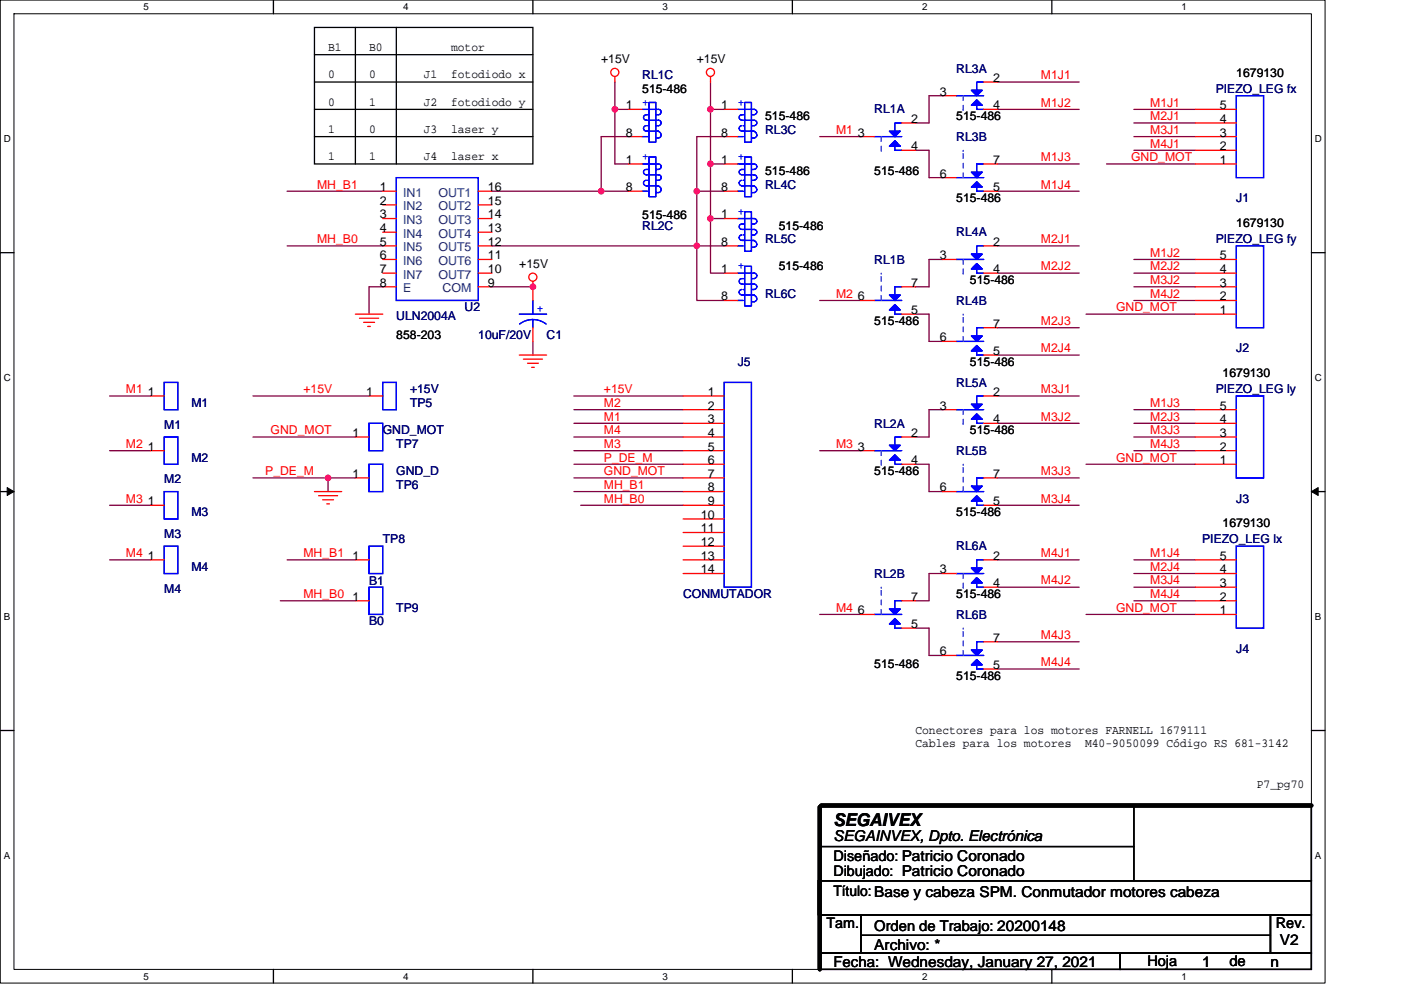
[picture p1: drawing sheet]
<svg xmlns="http://www.w3.org/2000/svg" width="297mm" height="210mm" viewBox="0 0 297 210" stroke-linecap="round" stroke-linejoin="round" font-family="sans-serif">
<path d="M.1 0h280.8v208.5h-280.8zM3 2.9h275v202.7h-275z" fill="none" stroke="#000" stroke-width=".21"/>
<g fill="#fff">
<path d="M30.5 .3h1.1v2.3h-1.1z"/>
<path d="M30.5 205.9h1.1v2.3h-1.1z"/>
</g>
<path d="M58 0v2.9M58 205.6v2.9" fill="none" stroke="#000" stroke-width=".28"/>
<g fill="#fff">
<path d="M85.5 .3h1.1v2.3h-1.1z"/>
<path d="M85.5 205.9h1.1v2.3h-1.1z"/>
</g>
<path d="M113 0v2.9M113 205.6v2.9" fill="none" stroke="#000" stroke-width=".28"/>
<g fill="#fff">
<path d="M140.5 .3h1.1v2.3h-1.1z"/>
<path d="M140.5 205.9h1.1v2.3h-1.1z"/>
</g>
<path d="M168 0v2.9M168 205.6v2.9" fill="none" stroke="#000" stroke-width=".28"/>
<g fill="#fff">
<path d="M195.5 .3h1.2v2.3h-1.2z"/>
<path d="M195.5 205.9h1.2v2.3h-1.2z"/>
</g>
<path d="M223 0v2.9M223 205.6v2.9" fill="none" stroke="#000" stroke-width=".28"/>
<g fill="#fff">
<path d="M250.5 .3h1.2v2.3h-1.2z"/>
<path d="M250.5 205.9h1.2v2.3h-1.2z"/>
<path d="M.8 28.3h1.5v2.3h-1.5z"/>
<path d="M278.8 28.3h1.5v2.3h-1.5z"/>
<path d="M.8 78.9h1.5v2.3h-1.5z"/>
<path d="M278.8 78.9h1.5v2.3h-1.5z"/>
</g>
<path d="M.1 53.6h2.9M278 53.6h2.9" fill="none" stroke="#000" stroke-width=".28"/>
<g fill="#fff">
<path d="M.8 129.6h1.4v2.3h-1.4z"/>
<path d="M278.8 129.6h1.4v2.3h-1.4z"/>
</g>
<path d="M.1 104.3h2.9M278 104.3h2.9" fill="none" stroke="#000" stroke-width=".28"/>
<path d="M1.5 103.4l1.5 .9-1.5 .8zM278 104.3l1.5-.9v1.7z" fill="#000" stroke="#000" stroke-width=".21"/>
<g fill="#fff">
<path d="M.8 180.3h1.4v2.3h-1.4z"/>
<path d="M278.8 180.3h1.4v2.3h-1.4z"/>
</g>
<g fill="none" stroke="#000" stroke-width=".28">
<path d="M66.7 5.8h46.3v29h-46.3zM66.7 11.6h46.3M66.7 17.4h46.3M75.4 5.8v29M84 5.8v29M66.7 23.2h46.3M66.7 29h46.3M.1 154.9h2.9M278 154.9h2.9M173.8 170.9h104.2v15.9h-104.2zM173.8 179.6h66.6M240.4 170.9v15.9"/>
<path d="M173.5 186.8h104.5v7.2h-104.5zM173.8 194h8.7v8.1h-8.7zM182.5 194h86.9v8.1h-86.9zM182.5 198.4h86.9M269.4 194h8.6v8.1h-8.6zM173.8 202.1h63.7v3.5h-63.7zM237.5 202.1h40.5v3.5h-40.5z"/>
</g>
<g fill="none" stroke="#800040" stroke-width=".28">
<path d="M130.4 17.4v5.8M150.6 17.4v5.8h2.9M211.5 17.4h17.3M130.4 23.2h2.9M130.4 23.2v11.6h2.9M133.3 29h-5.8v11.6M150.6 23.2v11.6M150.6 34.8v11.6M150.6 34.8h2.9M153.5 29h-5.8v11.6M173.8 29h8.7M194.1 31.9h2.9v5.8h2.9"/>
<path d="M199.9 20.3h-2.9v5.8h-2.9M211.5 23.2h17.3M211.5 34.8h17.3M234.6 34.8h18.8M240.4 29h13M240.4 26.1h13M240.4 23.2h13M240.4 31.9h13M60.9 40.6h20.2M60.9 52.2h20.2M104.3 52.2h43.4M104.3 40.6h23.2"/>
<path d="M127.5 40.6h5.8M147.7 40.6v11.6M147.7 52.2h5.8M147.7 40.6h5.8M147.7 52.2v11.5h5.8M150.6 46.4h2.9M150.6 46.4v11.5h2.9M199.9 55h-2.9v5.8h-2.9M211.5 40.6h17.3M211.5 52.2h17.3M211.5 57.9h17.3M240.4 57.9h13"/>
<path d="M240.4 55h13M81.1 60.8h-2.9v5.8M104.3 60.8h8.7M113 72.4v2.9M173.8 63.7h8.7M194.1 66.6h2.9v5.8h2.9M211.5 69.5h17.3M211.5 75.3h17.3M230.3 66.6h23.1M240.4 63.7h13M240.4 60.8h13M23.2 84h8.7"/>
<path d="M23.2 95.6h8.7M53.6 92.7h21.8M53.6 84h24.6M121.7 98.5h23.1M121.7 86.9h23.1M121.7 95.6h23.1M121.7 89.8h23.1M121.7 92.7h23.1M121.7 84h23.1M173.8 95.6h8.7M194.1 98.5h2.9v5.8h2.9M199.9 86.9h-2.9v5.8h-2.9"/>
<path d="M211.5 84h17.3M211.5 89.8h17.3M230.3 98.5h23.1M240.4 95.6h13M240.4 92.7h13M240.4 89.8h13M240.4 86.9h13M23.2 107.2h8.7M23.2 118.7h8.7M53.6 101.4h16M60.9 118.7h14.5M69.6 101.4v2.9"/>
<path d="M69.6 101.4h5.8M121.7 101.4h23.1M121.7 104.3h23.1M123.1 107.2h21.7M211.5 101.4h17.3M211.5 107.2h17.3M211.5 118.7h17.3M240.4 118.7h13M59.4 127.4h16M173.8 130.3h8.7M194.1 133.2h2.9v5.8h2.9M199.9 121.6h-2.9v5.8h-2.9"/>
<path d="M211.5 124.5h17.3M211.5 136.1h17.3M230.3 130.3h23.1M240.4 127.4h13M240.4 124.5h13M240.4 121.6h13M211.5 141.9h17.3"/>
</g>
<g fill="#f0f" stroke="#f0f" stroke-width=".28">
<circle cx="113" cy="60.8" r=".57"/>
<circle cx="127.5" cy="40.6" r=".57"/>
<circle cx="130.4" cy="23.2" r=".57"/>
<circle cx="147.7" cy="52.1" r=".57"/>
<circle cx="147.7" cy="40.6" r=".57"/>
<circle cx="150.6" cy="46.3" r=".57"/>
<circle cx="150.6" cy="23.2" r=".57"/>
<circle cx="150.6" cy="34.8" r=".57"/>
<circle cx="69.6" cy="101.4" r=".57"/>
</g>
<g fill="none" stroke="#f00" stroke-width=".28">
<path d="M130.4 16.2v1.2M150.6 16.2v1.2M208.6 17.4h2.9M133.3 34.8h2.9M133.3 29h2.9M133.3 23.2h2.9M153.5 34.8h2.9M153.5 29h2.9M153.5 23.2h2.9M182.5 29h2.9M191.2 31.9h2.9M191.2 26.1h2.9"/>
<path d="M199.9 37.7h2.9M199.9 20.3h2.9M208.6 34.8h2.9M208.6 23.2h2.9M253.4 34.8h8.7M253.4 31.9h8.7M253.4 29h8.7M253.4 26.1h8.7M253.4 23.2h8.7M81.1 40.6h2.9M81.1 57.9h2.9M81.1 55h2.9"/>
<path d="M81.1 52.2h2.9M81.1 43.5h2.9M81.1 46.4h2.9M81.1 49.3h2.9M101.4 40.6h2.9M101.4 57.9h2.9M101.4 55h2.9M101.4 52.2h2.9M101.4 43.5h2.9M101.4 46.4h2.9M101.4 49.3h2.9M113 59.7v4"/>
<path d="M133.3 40.6h2.9M153.5 40.6h2.9M153.5 57.9h2.9M153.5 52.2h2.9M153.5 46.4h2.9M199.9 55h2.9M208.6 40.6h2.9M208.6 57.9h2.9M208.6 52.2h2.9M253.4 57.9h8.7M253.4 55h8.7M75.4 66.6h5.7"/>
<path d="M76.2 67.5h4.1M77.1 68.4h2.3M78 69.2h.5M81.1 60.8h2.9M101.4 60.8h2.9M110.1 75.3h5.8M111 76.2h4M111.8 77h2.3M112.7 77.9h.6M113 69.5v2.9M153.5 63.7h2.9M182.5 63.7h2.9"/>
<path d="M191.2 66.6h2.9M191.2 60.8h2.9M199.9 72.4h2.9M208.6 75.3h2.9M208.6 69.5h2.9M253.4 63.7h8.7M253.4 66.6h8.7M253.4 60.8h8.7M31.9 95.6h2.9M31.9 84h2.9M75.4 92.7h2.8M78.2 84h2.9"/>
<path d="M144.8 98.5h8.7M144.8 95.6h8.7M144.8 92.7h8.7M144.8 89.8h8.7M144.8 86.9h8.7M144.8 84h8.7M182.5 95.6h2.9M191.2 98.5h2.9M191.2 92.7h2.9M199.9 86.9h2.9M208.6 89.8h2.9M208.6 84h2.9"/>
<path d="M253.4 98.5h8.7M253.4 95.6h8.7M253.4 92.7h8.7M253.4 89.8h8.7M253.4 86.9h8.7M31.9 118.7h2.9M31.9 107.2h2.9M66.7 104.3h5.8M67.5 105.1h4.1M68.4 106h2.3M69.3 106.9h.5M75.4 101.4h2.8"/>
<path d="M75.4 118.7h2.8M144.8 101.4h8.7M144.8 118.7h8.7M144.8 104.3h8.7M144.8 107.2h8.7M144.8 110.1h8.7M144.8 112.9h8.7M144.8 115.8h8.7M199.9 104.3h2.9M208.6 101.4h2.9M208.6 118.7h2.9M208.6 107.2h2.9"/>
<path d="M253.4 118.7h8.7M75.4 127.4h2.8M144.8 121.6h8.7M182.5 130.3h2.9M191.2 127.4h2.9M191.2 133.2h2.9M199.9 139h2.9M199.9 121.6h2.9M208.6 136.1h2.9M208.6 124.5h2.9M253.4 121.6h8.7M253.4 124.5h8.7"/>
<path d="M253.4 130.3h8.7M253.4 127.4h8.7M208.6 141.9h2.9"/>
<circle cx="130.4" cy="15.4" r=".86"/>
<circle cx="150.6" cy="15.4" r=".86"/>
<circle cx="113" cy="58.8" r=".86"/>
</g>
<path d="M173.8 171.2v34.4M174.1 170.9h103.9" fill="none" stroke="#000" stroke-width=".87"/>
<g fill="none" stroke="#00f" stroke-width=".28">
<path d="M208.6 17.4h-1.5v1.7M84 37.7h17.4v26h-17.4zM136.2 29h1.1M136.2 23.2h3.4a.56 .56 0 0 1 .6 .6 .56 .56 0 0 1-.6 .5h-.5M136.2 34.8h3.4a.57 .57 0 0 1 .6 .6 .57 .57 0 0 1-.6 .5h-.5M137 26.7a.56 .56 0 0 0-.6 .5 .56 .56 0 0 0 .6 .6M137 38.2a.57 .57 0 0 0-.6 .6 .57 .57 0 0 0 .6 .6M137 37.1h2.6a.57 .57 0 0 1 .6 .6 .57 .57 0 0 1-.6 .5M137.3 26.7h.3M137.3 38.2h.3M137.6 21.7h1.5v8.4h-1.5zM137.6 24.3h-.6a.57 .57 0 0 0-.6 .6 .57 .57 0 0 0 .6 .6h2.6a.57 .57 0 0 1 .6 .6 .57 .57 0 0 1-.6 .5l-.5 .1"/>
<path d="M137.6 27.8h-.6h2.6M137.6 33.3h1.5v8.4h-1.5zM137.6 35.9h-.6a.56 .56 0 0 0-.6 .6 .56 .56 0 0 0 .6 .6M137.6 39.4h-.6h2.6M139.1 38.2h.5M139.3 27.8a.74 .74 0 0 1 .8 .6 .74 .74 0 0 1-.5 .9h-.5M139.3 39.4a.73 .73 0 0 1 .8 .6 .73 .73 0 0 1-.5 .8M156.4 23.2h3.5a.56 .56 0 0 1 .6 .6 .56 .56 0 0 1-.6 .5h-.6M156.4 34.8h3.5a.57 .57 0 0 1 .6 .6 .57 .57 0 0 1-.6 .5h-.6M156.4 29h1.2M157.3 26.7a.56 .56 0 0 0-.6 .5 .56 .56 0 0 0 .6 .6M157.3 38.2a.57 .57 0 0 0-.6 .6 .57 .57 0 0 0 .6 .6"/>
<path d="M157.3 37.1h2.6a.57 .57 0 0 1 .6 .6 .57 .57 0 0 1-.6 .5M157.6 26.7h.3M157.6 38.2h.3M157.9 24.3h-.6a.57 .57 0 0 0-.6 .6 .57 .57 0 0 0 .6 .6h2.6a.57 .57 0 0 1 .6 .6 .57 .57 0 0 1-.6 .5l-.6 .1M157.9 35.9h-.6a.56 .56 0 0 0-.6 .6 .56 .56 0 0 0 .6 .6M157.9 21.7h1.4v8.4h-1.4zM157.9 27.8h-.6h2.6M157.9 33.3h1.4v8.4h-1.4zM157.9 39.4h-.6h2.6M159.3 38.2h.6M159.6 27.8a.74 .74 0 0 1 .8 .6 .74 .74 0 0 1-.5 .9h-.6M159.6 39.4a.73 .73 0 0 1 .8 .6 .73 .73 0 0 1-.5 .8"/>
<path d="M185.4 29h5.8M189.7 31v.9h1.5M191.2 26.1h-1.5v1.7M202.8 20.3h5.8M202.8 37.7h5.8M207.1 39.7v.9h1.5M207.1 22.3v.9h1.5M208.6 34.8h-1.5v1.7M262.1 20.3h5.8v17.4h-5.8zM136.2 40.6h1.1M139.1 40.9h.5M156.4 57.9h3.5a.57 .57 0 0 1 .6 .6 .57 .57 0 0 1-.6 .6h-.6"/>
<path d="M156.4 46.4h3.5a.57 .57 0 0 1 .6 .5 .57 .57 0 0 1-.6 .6M156.4 40.6h1.2M156.4 52.2h1.2M157.3 49.8a.57 .57 0 0 0-.6 .6 .57 .57 0 0 0 .6 .6M157.3 51h.6M157.3 51h2.6M157.6 49.8h.3M157.9 59.1h-.6a.57 .57 0 0 0-.6 .6 .57 .57 0 0 0 .6 .5l2.6 .1a.56 .56 0 0 1 .6 .5 .56 .56 0 0 1-.6 .6h-.6M157.9 47.5h-.6a.56 .56 0 0 0-.6 .6 .56 .56 0 0 0 .6 .5l2.6 .1a.57 .57 0 0 1 .6 .5 .57 .57 0 0 1-.6 .6h-.6M157.9 56.5h1.4v8.4h-1.4zM157.9 44.9h1.4v8.4h-1.4zM159.3 47.5h.6"/>
<path d="M159.3 40.9h.6M159.6 51a.73 .73 0 0 1 .8 .6 .73 .73 0 0 1-.5 .8h-.6M202.8 55h5.8M207.1 57.1v.8h1.5M208.6 52.2h-1.5v1.7M262.1 52.2h5.8v17.3h-5.8zM110.1 66.6h5.8M110.2 68.7l1.3-.7 1.5-.2 1.5 .2 1.3 .7M113 67.8v1.7M113 63.7v2.9M156.4 63.7h1.2M157.3 61.4a.57 .57 0 0 0-.6 .6 .57 .57 0 0 0 .6 .5"/>
<path d="M157.3 62.6h.6M157.3 62.6h2.6M157.6 61.4h.3M159.3 64h.6M159.6 62.6a.73 .73 0 0 1 .8 .5 .73 .73 0 0 1-.5 .9M185.4 63.7h5.8M189.7 65.8v.8h1.5M191.2 60.8h-1.5v1.8M202.8 72.4h5.8M207.1 74.4v.9h1.5M208.6 69.5h-1.5v1.7M34.8 81.1h2.9v5.8h-2.9z"/>
<path d="M34.8 92.7h2.9v5.8h-2.9zM78.2 98.5h2.9v5.8h-2.9zM78.2 89.8h2.9v5.8h-2.9zM81.1 81.1h2.9v5.8h-2.9zM153.5 81.1h5.8v43.4h-5.8zM185.4 95.6h5.8M189.7 97.6v.9h1.5M191.2 92.7h-1.5v1.7M202.8 86.9h5.8M207.1 88.9v.9h1.5M208.6 84h-1.5v1.7M262.1 84h5.8v17.4h-5.8z"/>
<path d="M34.8 115.8h2.9v5.8h-2.9zM34.8 104.3h2.9v5.8h-2.9zM78.2 115.8h2.9v5.8h-2.9zM202.8 104.3h5.8M207.1 106.3v.9h1.5M208.6 118.7h-1.5v1.8M208.6 101.4h-1.5v1.7M262.1 115.8h5.8v17.4h-5.8zM78.2 124.5h2.9v5.8h-2.9zM185.4 130.3h5.8M189.7 132.4v.8h1.5M191.2 127.4h-1.5v1.8"/>
<path d="M202.8 121.6h5.8M202.8 139h5.8M207.1 123.7v.8h1.5M208.6 136.1h-1.5v1.8M207.1 141v.9h1.5"/>
</g>
<g fill="#00f" stroke="#00f" stroke-width=".28">
<path d="M188.6 27.8h2.3l-1.2 1.2z" fill-rule="evenodd"/>
<path d="M189.7 29.8l1.2 1.2h-2.3z" fill-rule="evenodd"/>
<path d="M188.6 27.8h2.3l-1.2 1.2z" fill-rule="evenodd"/>
<path d="M189.7 29.8l1.2 1.2h-2.3z" fill-rule="evenodd"/>
<path d="M205.9 137.9h2.4l-1.2 1.1z" fill-rule="evenodd"/>
<path d="M207.1 139.9l1.2 1.1h-2.4z" fill-rule="evenodd"/>
<path d="M205.9 137.9h2.4l-1.2 1.1z" fill-rule="evenodd"/>
<path d="M207.1 139.9l1.2 1.1h-2.4z" fill-rule="evenodd"/>
<path d="M205.9 120.5h2.4l-1.2 1.1z" fill-rule="evenodd"/>
<path d="M207.1 122.5l1.2 1.2h-2.4z" fill-rule="evenodd"/>
<path d="M205.9 120.5h2.4l-1.2 1.1z" fill-rule="evenodd"/>
<path d="M207.1 122.5l1.2 1.2h-2.4z" fill-rule="evenodd"/>
<path d="M205.9 71.2h2.4l-1.2 1.2z" fill-rule="evenodd"/>
<path d="M207.1 73.3l1.2 1.1h-2.4z" fill-rule="evenodd"/>
<path d="M205.9 71.2h2.4l-1.2 1.2z" fill-rule="evenodd"/>
<path d="M207.1 73.3l1.2 1.1h-2.4z" fill-rule="evenodd"/>
<path d="M205.9 103.1h2.4l-1.2 1.2z" fill-rule="evenodd"/>
<path d="M207.1 105.1l1.2 1.2h-2.4z" fill-rule="evenodd"/>
<path d="M205.9 103.1h2.4l-1.2 1.2z" fill-rule="evenodd"/>
<path d="M207.1 105.1l1.2 1.2h-2.4z" fill-rule="evenodd"/>
<path d="M205.9 53.9h2.4l-1.2 1.1z" fill-rule="evenodd"/>
<path d="M207.1 55.9l1.2 1.2h-2.4z" fill-rule="evenodd"/>
<path d="M205.9 53.9h2.4l-1.2 1.1z" fill-rule="evenodd"/>
<path d="M207.1 55.9l1.2 1.2h-2.4z" fill-rule="evenodd"/>
<path d="M205.9 85.7h2.4l-1.2 1.2z" fill-rule="evenodd"/>
<path d="M207.1 87.8l1.2 1.1h-2.4z" fill-rule="evenodd"/>
<path d="M205.9 85.7h2.4l-1.2 1.2z" fill-rule="evenodd"/>
<path d="M207.1 87.8l1.2 1.1h-2.4z" fill-rule="evenodd"/>
<path d="M188.6 62.6h2.3l-1.2 1.1z" fill-rule="evenodd"/>
<path d="M189.7 64.6l1.2 1.2h-2.3z" fill-rule="evenodd"/>
<path d="M188.6 62.6h2.3l-1.2 1.1z" fill-rule="evenodd"/>
<path d="M189.7 64.6l1.2 1.2h-2.3z" fill-rule="evenodd"/>
<path d="M188.6 129.2h2.3l-1.2 1.1z" fill-rule="evenodd"/>
<path d="M189.7 131.2l1.2 1.2h-2.3z" fill-rule="evenodd"/>
<path d="M188.6 129.2h2.3l-1.2 1.1z" fill-rule="evenodd"/>
<path d="M189.7 131.2l1.2 1.2h-2.3z" fill-rule="evenodd"/>
<path d="M188.6 94.4h2.3l-1.2 1.2z" fill-rule="evenodd"/>
<path d="M188.6 97.6l1.1-1.1 1.2 1.1z" fill-rule="evenodd"/>
<path d="M188.6 94.4h2.3l-1.2 1.2z" fill-rule="evenodd"/>
<path d="M188.6 97.6l1.1-1.1 1.2 1.1z" fill-rule="evenodd"/>
<path d="M205.9 36.5h2.4l-1.2 1.2z" fill-rule="evenodd"/>
<path d="M205.9 39.7l1.2-1.2 1.2 1.2z" fill-rule="evenodd"/>
<path d="M205.9 36.5h2.4l-1.2 1.2z" fill-rule="evenodd"/>
<path d="M205.9 39.7l1.2-1.2 1.2 1.2z" fill-rule="evenodd"/>
<path d="M205.9 19.1h2.4l-1.2 1.2z" fill-rule="evenodd"/>
<path d="M207.1 21.2l1.2 1.1h-2.4z" fill-rule="evenodd"/>
<path d="M205.9 19.1h2.4l-1.2 1.2z" fill-rule="evenodd"/>
<path d="M207.1 21.2l1.2 1.1h-2.4z" fill-rule="evenodd"/>
</g>
<g fill="none" stroke="#fff" stroke-width=".21" stroke-dasharray="1 1 1 1 1 1 1 1">
<path d="M186.8 29v2.9M186.8 31.9h.1M204.2 37.7v-5.8M204.2 31.9h.1M204.2 20.3v2.9M204.2 23.2h.1M186.8 57.9h.1M204.2 55v2.9M204.2 57.9h.1M186.8 63.7v-5.8M204.2 72.4v-5.8M204.2 66.6h.1"/>
<path d="M186.8 95.6v2.9M186.8 98.5h.1M204.2 98.5h.1M204.2 86.9v2.9M204.2 89.8h.1M204.2 104.3v-5.8M186.8 130.3v-5.8M186.8 124.5h.1M204.2 139v-5.8M204.2 133.2h.1M204.2 121.6v2.9M204.2 124.5h.1"/>
</g>
<g fill="none" stroke="#00f" stroke-width=".21" stroke-dasharray="1 1 1 1 1 1 1 1">
<path d="M186.8 29v2.9M186.8 31.9h.1M204.2 37.7v-5.8M204.2 31.9h.1M204.2 20.3v2.9M204.2 23.2h.1M186.8 57.9h.1M204.2 55v2.9M204.2 57.9h.1M186.8 63.7v-5.8M204.2 72.4v-5.8M204.2 66.6h.1"/>
<path d="M186.8 95.6v2.9M186.8 98.5h.1M204.2 98.5h.1M204.2 86.9v2.9M204.2 89.8h.1M204.2 104.3v-5.8M186.8 130.3v-5.8M186.8 124.5h.1M204.2 139v-5.8M204.2 133.2h.1M204.2 121.6v2.9M204.2 124.5h.1"/>
</g>
<text font-size="3.7" x="176.7" y="175.2">SEGAIVEX</text>
<g font-size="3.2">
<text x="176.7" y="178.4">SEGAINVEX, Dpto. Electrónica</text>
<text x="185.4" y="197.4">Orden de Trabajo: 20200148</text>
<text x="185.4" y="201.5">Archivo: *</text>
<text x="271.4" y="200.4">V2</text>
<text x="176.7" y="205">Fecha: Wednesday, January 27, 2021</text>
<text x="254.9" y="205">1</text>
<text x="260.7" y="205">de</text>
<text x="269.4" y="205">n</text>
</g>
<g font-size="3.1">
<text x="176.7" y="182.6">Diseñado: Patricio Coronado</text>
<text x="176.7" y="185.8">Dibujado: Patricio Coronado</text>
<text x="176.7" y="190.1">Título: Base y cabeza SPM. Conmutador motores cabeza</text>
<text x="175.3" y="196.8">Tam.</text>
<text x="270.5" y="196.8">Rev.</text>
<text x="243.3" y="204.9">Hoja</text>
</g>
<g font-size="2.6">
<text x="69.6" y="10.8">B1</text>
<text x="78.2" y="10.8">B0</text>
<text x="95.6" y="10.8">motor</text>
<text x="69.6" y="16.6">0</text>
<text x="78.2" y="16.6">0</text>
<text x="89.8" y="16.6">J1</text>
<text x="95.6" y="16.6">fotodiodo x</text>
<text x="127.5" y="13.4">+15V</text>
<text x="147.7" y="13.4">+15V</text>
<text x="210.6" y="17.4">2</text>
<text x="262.1" y="16.3">1679130</text>
<text x="69.6" y="22.4">0</text>
<text x="78.2" y="22.4">1</text>
<text x="89.8" y="22.4">J2</text>
<text x="95.6" y="22.4">fotodiodo y</text>
<text x="132.7" y="23.2">1</text>
<text x="136.2" y="19.7">515-486</text>
<text x="152.9" y="23.2">1</text>
<text x="199.3" y="20.3">3</text>
<text x="210.6" y="23.2">4</text>
<text x="258.6" y="23.2">5</text>
<text x="69.6" y="28.2">1</text>
<text x="78.2" y="28.2">0</text>
<text x="89.8" y="28.2">J3</text>
<text x="95.6" y="28.2">laser y</text>
<text x="132.7" y="29">8</text>
<text x="152.9" y="29">8</text>
<text x="162.2" y="25.5">515-486</text>
<text x="181.9" y="29">3</text>
<text x="193.2" y="26.1">2</text>
<text x="202.8" y="25.5">515-486</text>
<text x="258.6" y="29">3</text>
<text x="258.6" y="26.1">4</text>
<text x="69.6" y="34">1</text>
<text x="78.2" y="34">1</text>
<text x="89.8" y="34">J4</text>
<text x="95.6" y="34">laser x</text>
<text x="132.7" y="34.8">1</text>
<text x="152.9" y="34.8">1</text>
<text x="193.2" y="31.9">4</text>
<text x="210.6" y="34.8">7</text>
<text x="258.6" y="34.8">1</text>
<text x="258.6" y="31.9">2</text>
<text x="80.5" y="40.5">1</text>
<text x="103.4" y="40.5">16</text>
<text x="132.7" y="40.5">8</text>
<text x="152.9" y="40.5">8</text>
<text x="162.2" y="37.1">515-486</text>
<text x="185.4" y="37.1">515-486</text>
<text x="199.3" y="37.7">6</text>
<text x="210.6" y="40.5">5</text>
<text x="80.5" y="43.4">2</text>
<text x="80.5" y="46.3">3</text>
<text x="103.4" y="46.3">14</text>
<text x="103.4" y="43.4">15</text>
<text x="136.2" y="46.4">515-486</text>
<text x="152.9" y="46.3">1</text>
<text x="202.8" y="42.9">515-486</text>
<text x="80.5" y="49.2">4</text>
<text x="80.5" y="52.1">5</text>
<text x="103.4" y="52.1">12</text>
<text x="103.4" y="49.2">13</text>
<text x="152.9" y="52.1">8</text>
<text x="165.1" y="48.7">515-486</text>
<text x="210.6" y="52.1">2</text>
<text x="262.1" y="48.1">1679130</text>
<text x="80.5" y="55">6</text>
<text x="80.5" y="57.9">7</text>
<text x="103.4" y="55">11</text>
<text x="103.4" y="57.9">10</text>
<text x="110.1" y="56.8">+15V</text>
<text x="152.9" y="57.9">1</text>
<text x="165.1" y="57.4">515-486</text>
<text x="199.3" y="55">3</text>
<text x="210.6" y="57.9">4</text>
<text x="258.6" y="57.9">4</text>
<text x="258.6" y="55">5</text>
<text x="80.5" y="60.8">8</text>
<text x="103.4" y="60.8">9</text>
<text x="152.9" y="63.7">8</text>
<text x="181.9" y="63.7">6</text>
<text x="193.2" y="60.8">7</text>
<text x="205.7" y="60.3">515-486</text>
<text x="258.6" y="63.7">2</text>
<text x="258.6" y="60.8">3</text>
<text x="84" y="71.8">858-203</text>
<text x="185.4" y="69">515-486</text>
<text x="193.2" y="66.6">5</text>
<text x="210.6" y="69.5">7</text>
<text x="258.6" y="66.6">1</text>
<text x="199.3" y="72.4">6</text>
<text x="205.7" y="77.6">515-486</text>
<text x="210.6" y="75.3">5</text>
<text x="31.3" y="84">1</text>
<text x="77.7" y="84">1</text>
<text x="150" y="84">1</text>
<text x="210.6" y="84">2</text>
<text x="259.2" y="79.9">1679130</text>
<text x="150" y="86.9">2</text>
<text x="150" y="89.8">3</text>
<text x="199.3" y="86.9">3</text>
<text x="210.6" y="89.8">4</text>
<text x="258.6" y="89.8">4</text>
<text x="258.6" y="86.9">5</text>
<text x="31.3" y="95.6">1</text>
<text x="74.8" y="92.7">1</text>
<text x="150" y="92.7">4</text>
<text x="150" y="95.6">5</text>
<text x="181.9" y="95.6">3</text>
<text x="193.2" y="92.7">2</text>
<text x="205.7" y="92.1">515-486</text>
<text x="258.6" y="95.6">2</text>
<text x="258.6" y="92.7">3</text>
<text x="74.8" y="101.3">1</text>
<text x="150" y="98.4">6</text>
<text x="150" y="101.3">7</text>
<text x="185.4" y="100.8">515-486</text>
<text x="193.2" y="98.4">4</text>
<text x="210.6" y="101.3">7</text>
<text x="258.6" y="98.4">1</text>
<text x="31.3" y="107.1">1</text>
<text x="150" y="104.2">8</text>
<text x="150" y="107.1">9</text>
<text x="199.3" y="104.2">6</text>
<text x="210.6" y="107.1">5</text>
<text x="148.6" y="110">10</text>
<text x="148.6" y="112.9">11</text>
<text x="202.8" y="109.5">515-486</text>
<text x="259.2" y="111.8">1679130</text>
<text x="31.3" y="118.7">1</text>
<text x="74.8" y="118.7">1</text>
<text x="148.6" y="115.8">12</text>
<text x="148.6" y="118.7">13</text>
<text x="210.6" y="118.7">2</text>
<text x="258.6" y="118.7">5</text>
<text x="148.6" y="121.6">14</text>
<text x="199.3" y="121.6">3</text>
<text x="210.6" y="124.5">4</text>
<text x="258.6" y="124.5">3</text>
<text x="258.6" y="121.6">4</text>
<text x="74.8" y="127.4">1</text>
<text x="181.9" y="130.3">6</text>
<text x="193.2" y="127.4">7</text>
<text x="202.8" y="126.9">515-486</text>
<text x="258.6" y="130.3">1</text>
<text x="258.6" y="127.4">2</text>
<text x="193.2" y="133.2">5</text>
<text x="210.6" y="136.1">7</text>
<text x="185.4" y="141.6">515-486</text>
<text x="199.3" y="139">6</text>
<text x="210.6" y="141.9">5</text>
<text x="202.8" y="144.2">515-486</text>
<text x="194.1" y="155.6">Conectores para los motores FARNELL 1679111</text>
<text x="194.1" y="158.5">Cables para los motores</text>
<text x="230.1" y="158.5">M40-9050099 Código RS 681-3142</text>
<text x="266.5" y="167.2">P7_pg70</text>
</g>
<g font-size="2.6" fill="#000080">
<text x="136.2" y="16.8">RL1C</text>
<text x="202.8" y="15.4">RL3A</text>
<text x="257.8" y="19.7">PIEZO_LEG fx</text>
<text x="162.2" y="28.4">RL3C</text>
<text x="185.4" y="24.1">RL1A</text>
<text x="202.8" y="29.9">RL3B</text>
<text x="162.2" y="40">RL4C</text>
<text x="262.1" y="42.9">J1</text>
<text x="136.2" y="48.7">RL2C</text>
<text x="162.2" y="51.6">RL5C</text>
<text x="202.8" y="50.1">RL4A</text>
<text x="257.8" y="51.6">PIEZO_LEG fy</text>
<text x="185.4" y="55.9">RL1B</text>
<text x="162.2" y="63.2">RL6C</text>
<text x="202.8" y="64.6">RL4B</text>
<text x="84" y="67.8">ULN2004A</text>
<text x="98.5" y="66.1">U2</text>
<text x="101.4" y="71.8">10uF/20V</text>
<text x="115.9" y="71.8">C1</text>
<text x="156.4" y="77.6">J5</text>
<text x="262.1" y="74.7">J2</text>
<text x="86.9" y="83.4">+15V</text>
<text x="202.8" y="82">RL5A</text>
<text x="257.8" y="83.4">PIEZO_LEG ly</text>
<text x="40.6" y="86.3">M1</text>
<text x="86.9" y="86.3">TP5</text>
<text x="34.8" y="91">M1</text>
<text x="81.1" y="92.1">GND_MOT</text>
<text x="84" y="95">TP7</text>
<text x="185.4" y="90.7">RL2A</text>
<text x="40.6" y="97.9">M2</text>
<text x="84" y="100.8">GND_D</text>
<text x="202.8" y="96.5">RL5B</text>
<text x="34.8" y="102.5">M2</text>
<text x="84" y="103.7">TP6</text>
<text x="262.1" y="106.6">J3</text>
<text x="40.6" y="109.5">M3</text>
<text x="34.8" y="114.1">M3</text>
<text x="81.1" y="115.3">TP8</text>
<text x="202.8" y="116.7">RL6A</text>
<text x="254.9" y="115.3">PIEZO_LEG lx</text>
<text x="34.8" y="125.7">M4</text>
<text x="40.6" y="121.1">M4</text>
<text x="78.2" y="124">B1</text>
<text x="185.4" y="122.5">RL2B</text>
<text x="84" y="129.8">TP9</text>
<text x="144.8" y="126.9">CONMUTADOR</text>
<text x="202.8" y="131.2">RL6B</text>
<text x="78.2" y="132.7">B0</text>
<text x="262.1" y="138.5">J4</text>
</g>
<g font-size="2.6" fill="#f00">
<text x="220.7" y="16.8">M1J1</text>
<text x="220.7" y="22.6">M1J2</text>
<text x="243.9" y="22.6">M1J1</text>
<text x="177.3" y="28.4">M1</text>
<text x="243.9" y="28.4">M3J1</text>
<text x="243.9" y="25.5">M2J1</text>
<text x="220.7" y="34.2">M1J3</text>
<text x="239.8" y="34.2">GND_MOT</text>
<text x="243.9" y="31.3">M4J1</text>
<text x="67.2" y="40">MH_B1</text>
<text x="220.7" y="40">M1J4</text>
<text x="67.2" y="51.6">MH_B0</text>
<text x="220.7" y="51.6">M2J1</text>
<text x="220.7" y="57.4">M2J2</text>
<text x="243.9" y="57.4">M2J2</text>
<text x="243.9" y="54.5">M1J2</text>
<text x="177.3" y="63.2">M2</text>
<text x="243.9" y="63.2">M4J2</text>
<text x="243.9" y="60.3">M3J2</text>
<text x="220.7" y="68.9">M2J3</text>
<text x="236.6" y="66.1">GND_MOT</text>
<text x="220.7" y="74.7">M2J4</text>
<text x="26.7" y="83.4">M1</text>
<text x="64.3" y="83.4">+15V</text>
<text x="128" y="83.4">+15V</text>
<text x="220.7" y="83.4">M3J1</text>
<text x="128" y="86.3">M2</text>
<text x="128" y="89.2">M1</text>
<text x="220.7" y="89.2">M3J2</text>
<text x="243.9" y="89.2">M2J3</text>
<text x="243.9" y="86.3">M1J3</text>
<text x="26.7" y="95">M2</text>
<text x="57.4" y="92.1">GND_MOT</text>
<text x="128" y="95">M3</text>
<text x="128" y="92.1">M4</text>
<text x="177.3" y="95">M3</text>
<text x="243.9" y="95">M4J3</text>
<text x="243.9" y="92.1">M3J3</text>
<text x="56.2" y="100.8">P_DE_M</text>
<text x="128" y="97.9">P_DE_M</text>
<text x="128" y="100.8">GND_MOT</text>
<text x="220.7" y="100.8">M3J3</text>
<text x="236.6" y="97.9">GND_MOT</text>
<text x="26.7" y="106.6">M3</text>
<text x="128" y="103.7">MH_B1</text>
<text x="128" y="106.6">MH_B0</text>
<text x="220.7" y="106.6">M3J4</text>
<text x="26.7" y="118.2">M4</text>
<text x="64.3" y="118.2">MH_B1</text>
<text x="220.7" y="118.2">M4J1</text>
<text x="243.9" y="118.2">M1J4</text>
<text x="220.7" y="124">M4J2</text>
<text x="243.9" y="124">M3J4</text>
<text x="243.9" y="121.1">M2J4</text>
<text x="64.3" y="126.9">MH_B0</text>
<text x="177.3" y="129.8">M4</text>
<text x="236.6" y="129.8">GND_MOT</text>
<text x="243.9" y="126.9">M4J4</text>
<text x="220.7" y="135.6">M4J3</text>
<text x="220.7" y="141.3">M4J4</text>
</g>
<g font-size="2.6" fill="#00f">
<text x="136.2" y="22.4">+</text>
<text x="156.4" y="22.4">+</text>
<text x="136.2" y="34">+</text>
<text x="156.4" y="34">+</text>
<text x="156.4" y="45.6">+</text>
<text x="156.4" y="57.1">+</text>
<text x="113.9" y="66.1">+</text>
</g>
<g font-size="2.6" fill="#004080">
<text x="85.5" y="41.7">IN1</text>
<text x="92.9" y="41.7">OUT1</text>
<text x="85.5" y="44.6">IN2</text>
<text x="85.5" y="47.5">IN3</text>
<text x="92.9" y="47.5">OUT3</text>
<text x="92.9" y="44.6">OUT2</text>
<text x="85.5" y="50.4">IN4</text>
<text x="85.5" y="53.3">IN5</text>
<text x="92.9" y="53.3">OUT5</text>
<text x="92.9" y="50.4">OUT4</text>
<text x="85.5" y="56.2">IN6</text>
<text x="85.5" y="59.1">IN7</text>
<text x="92.9" y="56.2">OUT6</text>
<text x="92.9" y="59.1">OUT7</text>
<text x="85.5" y="62">E</text>
<text x="93.8" y="62">COM</text>
</g>
<g font-size="2.1">
<text x="30.5" y="2.2">5</text>
<text x="85.5" y="2.2">4</text>
<text x="140.5" y="2.2">3</text>
<text x="195.5" y="2.2">2</text>
<text x="250.5" y="2.2">1</text>
<text x=".8" y="30.1">D</text>
<text x="278.8" y="30.1">D</text>
<text x=".8" y="80.8">C</text>
<text x="278.8" y="80.8">C</text>
<text x=".8" y="131.4">B</text>
<text x="278.8" y="131.4">B</text>
<text x=".8" y="182.1">A</text>
<text x="278.8" y="182.1">A</text>
<text x="30.5" y="207.8">5</text>
<text x="85.5" y="207.8">4</text>
<text x="140.5" y="207.8">3</text>
<text x="195.5" y="207.8">2</text>
<text x="250.5" y="207.8">1</text>
</g>
</svg>
